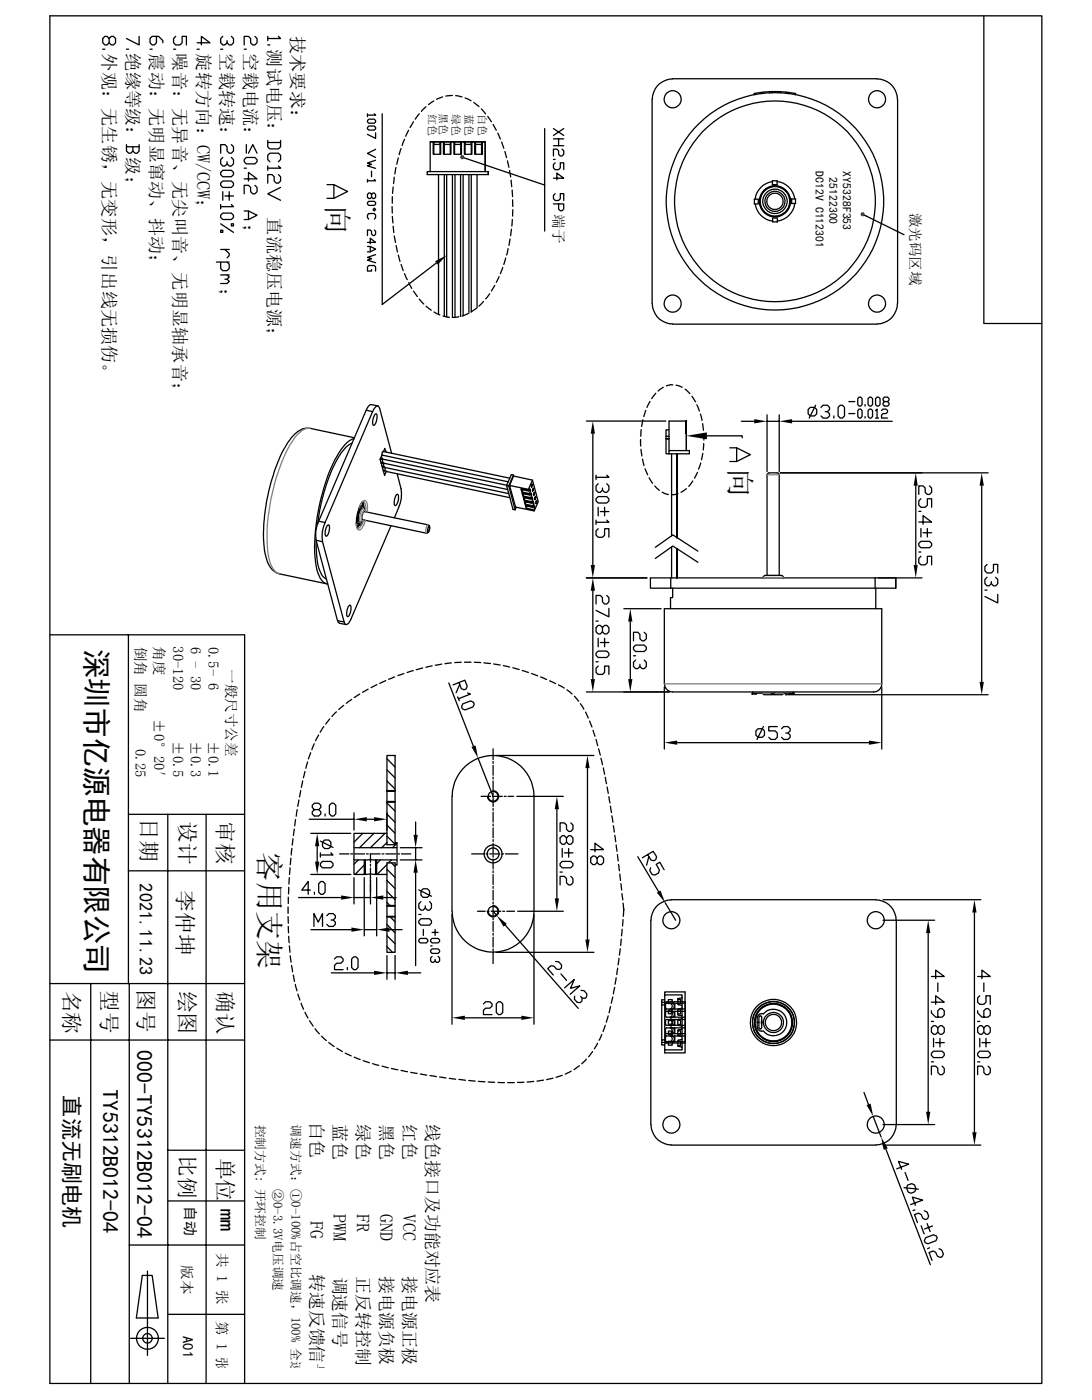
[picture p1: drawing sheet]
<svg xmlns="http://www.w3.org/2000/svg" width="216mm" height="277mm" viewBox="0 0 216 277" stroke-linecap="round" stroke-linejoin="round" font-family="sans-serif">
<g fill="#000">
<path d="M91 31.2l.4-.1-.3 .3zM91.1 31l.3 .1-.4 .1zM91.1 31.4l.3-.3-.1 .4zM91.1 30.8l.3 .3-.3-.1zM91.4 31.1l.1 .4h-.2zM91.1 30.8l.3-.1v.4zM91.4 31.1l.3 .3-.2 .1zM91.4 30.7h.2l-.2 .4zM91.4 31.1l.4 .1-.1 .2zM91.6 30.7l.1 .1-.3 .3zM91.4 31.1l.4-.1v.2zM91.4 31.1l.3-.3 .1 .2z"/>
<path d="M86.1 51.7l2.2-1.2-1.7 1.9zM170.2 42.5l.4-.1-.3 .2zM170.3 42.2l.3 .2-.4 .1zM170.3 42.6l.3-.2-.1 .4zM170.4 42.1l.2 .3-.3-.2zM170.6 42.4v.4h-.1zM170.4 42.1l.2-.1v.4zM170.6 42.4l.3 .4h-.3zM170.6 42h.2l-.2 .4zM170.6 42.4l.4 .2-.1 .2zM170.6 42.4h.4v.2zM170.8 42l.2 .2-.4 .2z"/>
<path d="M170.6 42.4l.4-.2v.2zM117.3 83.3l.4 2.5h-.9zM135.8 86.2l4-.6v1.3zM149.2 82.9l2.5 .5-2.5 .4zM154.1 83.4l2.6-.5v.9zM181.1 93.6l.4 2.5h-.8zM194.2 93.6l.4 2.5h-.8zM117.3 114.3l.4 2.6h-.9zM116.8 111.8h.9l-.4 2.5zM180.7 111.8h.8l-.4 2.5zM116.8 134.4h.9l-.4 2.5zM124.2 134.4h.9l-.4 2.5z"/>
<path d="M124.7 120.4l.4 2.6h-.9zM193.8 134.9h.8l-.4 2.6zM93.3 147.8l.8-.3 .5 2.5zM116.2 149.5l.4 2.5h-.8zM131.4 146.9l2.5-.4v.9zM171.9 146.5l2.5 .4-2.5 .5zM62.7 164.9l.5 2.5h-.9zM62.3 170.5h.9l-.5 2.5zM67.5 177.2l2.5 .4-2.5 .4zM70 162.1l2.6-.4v.8zM74 161.7l2.5 .4-2.5 .4zM73.3 177.6l2.5-.4v.8z"/>
<path d="M81.8 165.2h.8l-.4 2.5zM82.2 170.1l.4 2.6h-.8zM110.2 157.6l.4 2.5h-.9zM109.7 177.8h.9l-.4 2.5zM129.9 176.6l.7-.4 1 2.4zM69.5 183.5l2.6 .4-2.6 .5zM74 192.1l2.5 .4-2.5 .4zM74.5 183.9l2.5-.4v.9zM78.1 192.5l2.6-.4v.8zM98.3 181.1l1.9 1.7-.6 .5zM115.8 185.9h.8l-.4 2.5zM183.6 182.1l.4 2.5h-.8z"/>
<path d="M192.7 178l.5 2.6h-.9zM89.4 201.4l2.5-.4v.8zM103.1 201l2.5 .4-2.5 .4zM171.4 218.7l.8-.3 .5 2.5zM183.2 220h.8l-.4 2.5zM174.3 225l1.3 2.2-.8 .3zM192.3 224h.9l-.5 2.6z"/>
</g>
<g fill="none" stroke="#000" stroke-width=".25">
<path d="M9.9 3.1h196.2v270.6h-196.2zM20.3 9.7h.4M21.6 7.6l.4-.4h.4l.5 .4v.9l-.5 .4h-.4l-.4-.4v-.9l-.4-.4h-.5l-.4 .4v.9l.4 .4h.5l.4-.4M25 9.7h.4M27.5 7.2v1.7l-2.5-1.3M29.7 9.7h.4M30.9 7.2v1.3l-.4 .4h-.4l-.4-.4v-.9l.4-.4h1.3l.8 .8v.5M34.3 9.7h.5M34.8 7.2l-.5 .4v.9l.5 .4h.8l.4-.4v-1.3h.9v1.7M39 8.5h2.5l-1.7-1.3v1.7M39 9.7h.4M43.6 9.7h.5"/>
<path d="M44.1 7.2l-.5 .4v.9l.5 .4h.4l.4-.4M45.8 7.2l.4 .4v.9l-.4 .4h-.5l-.4-.4v-.5M48.3 9.7h.4M50.4 7.2l.4 .4v.9l-.4 .4h-.4l-.4-.4v-.9l-.5-.4h-.8v1.7M53 7.2v.8M53 8.9h.4M55.1 7.2l.4 .4h-2.5M85.8 20l-1 .7M87.5 19.2l-1.1 .4M89.5 18.9l-1.3 .1M90.1 18.9l1.3 .3M92 19.4l1.2 .5"/>
<path d="M129 19.6v40.5M133.1 15.6a4 4 0 0 0-4.1 4M133.1 15.6h40.4M149.5 18.5v.2M150.6 18.3v.2M151.1 18.2v.3M152.2 18.1v.3M152.7 18.1v.3M153.8 18.2v.2M154.3 18.2v.2M155.5 18.2v.3M156 18.3v.2"/>
<path d="M157.1 18.5v.2M157.4 18.5v.3M157.4 18.5a21.5 21.5 0 0 0-8.2 0v.3M173.5 15.6a4 4 0 0 1 4 4v40.5a4.1 4.1 0 0 1-4 4M194.6 3.1v60.9h11.5M25 28.6v1.3l.4 .4h.5l.4-.4v-.9M25 29h2.5M27.5 28.6v1.3l-.4 .4h-.4l-.4-.4M44.1 33.7h1.7l.4 .4v.4l-.4 .5h-1.7l-.5-.5v-.4zM44.1 35.8h1.7l.4 .4v.5l-.4 .4h-1.7l-.5-.4v-.5zM44.1 31.2l-.5 .4v.8l.5 .5h.4l.4-.5M44.1 37.9v1.7"/>
<path d="M44.5 38.8h1.7M45.3 37.9v1.7M45.8 28.6l.4 .4v.9l-.4 .4h-.5l-.4-.4v-.9l-.4-.4h-.9v1.7M45.8 31.2l.4 .4v.8l-.4 .5h-.5l-.4-.5v-.4M48.3 35.4h2.5l-1.7-1.3v1.7M48.3 33.3h.4M48.7 31.2h1.7l.4 .4v.4l-.4 .4h-1.7l-.4-.4v-.4zM48.7 28.6v1.7M49.1 30.3l.9-1.7 .8 1.7M50.4 36.7l.4 .4v.8l-.4 .5h-.4l-.4-.5v-.8l-.5-.4h-.8v1.7M53 27.8v1.2l.4 .5h1.7l.4-.5v-1.2M53 32.9v.8"/>
<path d="M53 28.2h2.5M53.4 32l-.4-.4v-.9l.4-.4h1.7l.4 .4v.9l-.4 .4M55.1 32.9l.4 .4h-2.5M55.1 34.5l.4 .5v.8l-.4 .4h-.4l-.5-.4v-.8l-.4-.5h-.8v1.7M55.5 37.1l-2.5 1.3 2.5 1.2M64.7 36.5h1.3l2.7 1.4-2.7 1.3h-1.3M66 36.5v2.7M72.7 22.5v.6M72.7 35.5v.5M72.9 23.6h1.1l.3 .3v.2l-.3 .3h-1.1l-.2-.3v-.2zM72.9 24.9h1.1l.3 .3v.3l-.3 .2h-1.1l-.2-.2v-.3zM73.5 38.5l.3-.3h.2l.3 .3v.5l-.3 .3h-.2l-.3-.3v-.5l-.3-.3h-.3l-.2 .3v.5l.2 .3h.3l.3-.3"/>
<path d="M73.5 33.9v1.1M74 22.5l.3 .3h-1.6M74 35.5l.3 .3h-1.6M74.3 26.3v1.1l-1.6-.8M74.3 29.5l-1.6 .9 1.6 .8M74.3 31.7l-1.6 .6 .8 .2-.8 .3 1.6 .5M75.6 22.5v37.7l10.7-8.2M77.6 38.9v1.3M77.8 37l-.2 1.3M78 35.1l-.1 1.2M78.3 33.1l-.2 1.3M78.8 31.2l-.3 1.3"/>
<path d="M79.3 29.4l-.3 1.2M80 27.6l-.5 1.2M80.8 25.8l-.5 1.2M81.8 24.1l-.7 1.1M82.9 22.5l-.8 1.1M84.2 21.1l-.8 1M85.1 28.1h.6v2.4h1.5v-2.4h.5v2.4h1.5v-2.4h.6v2.4h1.5v-2.4h.6v2.4h1.4v-2.4h.6v2.4h1.5v-2.4h.6M85.7 28.1h1.3M85.9 28.1l-.1 2.4M85.9 28.6h1.1M86.7 34.5v27.7M87.2 28.1h-.2v2.4"/>
<path d="M87.7 28.1h1.4M87.9 28.1v2.4M87.9 34.5v28.1M87.9 28.6h1.2M88.3 34.5v28.2M89.2 28.1h-.1v2.4M89.5 34.5v28.3l1.3-.1M89.8 28.1h1.3M90 28.1l-.1 2.4M90 28.6h1.1M90 34.5v28.3M91.1 34.5v28.1"/>
<path d="M91.3 28.1h-.2v2.4M91.6 34.5v28M91.8 31.2l15.9 5.4M91.9 28.1h1.3M92 28.1v2.4M92 28.6h1.2M92.8 34.5v27.5M93.2 34.5v27.2M93.3 28.1h-.1v2.4M93.7 20.3l1 .8M93.9 28.1h1.3M94.1 28.1v2.4"/>
<path d="M94.1 28.6h1.1M94.4 34.5v26.4M95.2 21.5l.9 1M95.4 28.1h-.2v2.4M96 28.1v5.9v-5.9h-10.9v5.9h-.6v.5h12.1v-.5h-11.5M96 28.1h.1M96.5 23l.7 1.1M96.6 34v.5M97.5 24.6l.7 1.2M98.5 26.3l.5 1.2M99.2 28.1l.5 1.2M99.9 30l.3 1.2"/>
<path d="M100.4 31.8l.3 1.3M100.8 33.7l.2 1.3M101.1 35.6l.1 1.4M101.3 37.6l.1 1.3M101.4 39.5v1.4M107.7 25.4v20.3M109.5 35.3h2l-1.3-1.1v1.4M109.5 25.4l2 1.4M109.5 27.5h2M109.5 28.8h2M109.5 31.5h.3M109.8 32.2l-.3 .4v.6l.3 .4h.7l.3-.4v-1h.7v1.4"/>
<path d="M109.8 38.3l-.3 .4v.6l.3 .4h.7l.3-.4v-1h.7v1.4M110.5 27.5v1.3M111.2 29.5l.3 .3v.7l-.3 .4h-.4l-.3-.4v-.7l-.3-.3h-.7v1.4M111.5 25.4l-2 1.4M149.2 39.4h.7M149.2 39.4v.9M150 39.4v.9M152.8 35.9a3.9 3.9 0 0 0-3.4 3.5M152.8 35.7h.9v.8h-.9zM153.7 35.9a3.9 3.9 0 0 1 3.5 3.4M156.6 39.4h.8M156.6 39.3v1h.8"/>
<path d="M157.4 39.3v1M42.8 51.9h2.5M43.6 45.6h.5v.4h-.5zM43.6 51.9v1.2l.5 .5h.8l.4-.5v-.8l-.4-.4M43.6 40.5v.8M43.6 44.3l2.6 1.7M43.6 49.4h1.7M43.6 54.4h1.7M44.1 42.2h1.7l.4 .4v.4l-.4 .4h-1.7l-.5-.4v-.4zM44.5 49.4l.8 .8v.4l-.4 .4M44.9 54.4l.4 .4-.4 .4h-.4M44.9 55.2l.4 .5-.4 .4h-1.3"/>
<path d="M45.8 44.3h.4v.4h-.4zM45.8 40.5l.4 .4h-2.6M48.3 41.7h.8l1.7 .9-1.7 .8h-.8M49.1 41.7v1.7M72.7 40.1l.2-.3h1.1l.3 .3v.3l-.3 .2h-1.1l-.2-.2zM72.7 48h1.6l-1.1-.9v1.1M72.7 48.8h.5l1.1 .5-1.1 .5h-.5M72.9 43.3l-.2-.2v-.6l.2-.3h1.1l.3 .3v.6l-.3 .2M73.2 48.8v1M73.5 53.3v.3h-.8v-.8l.2-.3h1.1l.3 .3v.8M74 41.2l.3 .2-.3 .3-.2-.3zM74 45.5l.3 .3v.5l-.3 .3h-.2l-.3-.3v-.5l-.3-.3h-.5v1.1"/>
<path d="M74.3 50.4l-1.6 .5 .8 .3-.8 .3 1.6 .5M77.6 40.9v1.3M77.6 42.8l.1 1.3M77.8 44.7l.1 1.3M78 46.7l.2 1.3M78.4 48.6l.2 1.3M78.8 50.5l.3 1.2M79.3 52.3l.5 1.3M80 54.1l.6 1.2M80.9 55.9l.5 1.2M81.8 57.6l.7 1.1M82.9 59.2l.9 1"/>
<path d="M95.6 59.6l-.9 1M96.9 58.1l-.8 1M97.9 56.5l-.7 1.1M98.7 54.7l-.5 1.2M99.4 52.9l-.4 1.2M100 51.1l-.3 1.2M100.5 49.2l-.3 1.3M100.9 47.3l-.2 1.3M101.2 45.3l-.2 1.4M101.3 43.4l-.1 1.3M101.4 41.5v1.3M109.5 40.3h2v1.1l-.3 .3h-.4l-.3-.3v-1.1"/>
<path d="M149.2 40.3h.7M149.4 40.3a3.9 3.9 0 0 0 3.5 3.4M152.8 43.2v.7M152.9 43.9h.9M152.9 43.1h.9M153.8 43.2v.7M157.2 40.3a3.9 3.9 0 0 1-3.4 3.4M171 42.6l7.8 3.8M84.3 60.6l1 .8M85.9 61.7l1.1 .6M87.6 62.5l1.3 .3M92.6 62.1l-1.2 .4"/>
<path d="M94.2 61l-1 .7M128.6 79.4l-.6 1.2M129 60.1a4 4 0 0 0 4.1 4M129.7 77.8l-.8 1.1M131.2 76.6l-1 .8M133.1 64.1h40.4M133.1 76.2l-.4-.1-.9 .3M133.7 76.2l1.3 .4M135.5 77l.9 .9M136.9 78.4l.7 1.1M167.9 79.5h1.2M169.9 78.6h.3l.3 .3v1.2l-.3 .2h-.3l-.2-.2v-1.2z"/>
<path d="M171.7 78.9l.3-.3h.3l.3 .3v1.2l-.3 .2h-.3l-.3-.2zM173.2 78.9l.3-.3h.3l.3 .3v1.2l-.3 .2h-.3l-.3-.2zM175 79.5l-.3-.3v-.3l.3-.3h.6l.3 .3v.3l-.3 .3h-.6l-.3 .3v.3l.3 .2h.6l.3-.2v-.3l-.3-.3M69.6 87.7a9.1 9.1 0 0 0-3.6 4.6 38.4 38.4 0 0 0-3.2 11.4M70 86.8a5.5 5.5 0 0 0-3 2.8 38.8 38.8 0 0 0-4.6 21.8 5.7 5.7 0 0 0 1.8 3.9l.6 .2M70.1 86.6l-8.8-1.8a4.3 4.3 0 0 0-3.9 2.2 31.2 31.2 0 0 0-4.9 13.8 22.9 22.9 0 0 0 .2 9.9 3.8 3.8 0 0 0 2.5 2.8M71.6 99.4l.2 .8M71.6 99.4l.3 .8M71.6 99.5l.1 .1M71.8 99.4l-.1-.1 .3 1.1M71.9 99.2l-.4 .3-.5 1M73.7 81.4l.7-1 .4-.1 .2 .3 2.5 9.1"/>
<path d="M73.7 81.4l-1.3-.2-9.4 21.9M73.7 81.4l-9.4 22M74.1 82l.3-.1a1.84 1.84 0 0 1-.2 2l-.3 .3a2.14 2.14 0 0 1 .2-2.2zM74.7 80.3l-1.4-.2-.5 .4-.4 .7M75.2 90.9l.5-.1v.9M75.3 90.8l24.9 5.2M75.3 91.4l.1 .2M75.4 91.7h.5v.8l24.7 5.2M75.4 91.6v.1M75.5 90.3l.1 .5M75.6 92.2v.3l.3-.1M75.6 90l24.9 5.3"/>
<path d="M75.7 91.6v.1M75.7 91.6l-.3 .1M75.7 91.6l24.7 5.3M75.8 93v.2M75.9 93.1l.2 .1M76.1 88.7l.3 .8M76.1 92.5h-.5M76.1 88.7l-.2 .7M76.2 92.5v.7h.2M78.4 97.9l.2-.1a1.79 1.79 0 0 1-.5 2.2 2.14 2.14 0 0 1 .3-2.1zM78.6 93.8l.7 2.9M79.3 96.7a6.3 6.3 0 0 1-.5 3.8l-.8 1.9"/>
<path d="M100.6 96.1h-.4l1.3 4.7 .4 .1M100.8 96.1l3.7 .7 .1 .3-1.6-.4 .2 .6 1.5 .4 .1 .2-1.5-.4 .1 .6 1.6 .4v.2l-1.5-.4 .1 .6 1.6 .4v.2l-1.5-.3 .1 .5 1.6 .4 .1 .2-1.6-.3 .2 .5 1.5 .4 .1 .2-3.7-.8zM100.8 94.6l-25-5.3-.6 1.5 .9 3.3 .3-.9 24.4 5.3M101.6 94l-.5-.1-.9 2.2M101.6 94.2v-.2l-1 2.1 1.3 4.8 .2-.5M103.3 96.9l1.3 .3 .2-.5 .1 .4-.2 .6M103.3 96.8h-.1l.1 .2v-.2l-.1 .5M103.5 97.6h-.1l.1 .2 .1-.1-.2 .4M103.6 97.7l1.2 .3 .2-.5 .2 .4-.2 .6M103.8 98.4h-.2l.1 .2 .1-.1-.2 .4M103.8 98.5l1.3 .2M103.8 99.2l.1 .3 .1-.2-.2 .4"/>
<path d="M103.8 99.2h.2M104 99.3l1.3 .2M104.1 100v.3l.1-.2-.1 .4M104.5 96.8l.8-1.8 1.2 4.3-.8 1.8M104.6 97l.3 .1M104.8 97.8l.4 .1M105 98.7l.2-.4 .2 .5-.2 .5M105 98.6l.4 .2M105.2 96l.1 .1M105.2 95.8l.1 .3-.1 .3-.1-.3zM105.2 99.5l.3-.4 .1 .5-.2 .5M105.3 99.4l.3 .2"/>
<path d="M105.3 95l-3.7-.8-.8 1.9M105.4 96.8l.1 .1M105.5 96.6l-.1 .6zM105.6 97.6l.1 .1M105.7 97.4l-.1 .6zM105.8 98.4l.2 .1M105.9 98.2l.1 .3-.2 .4-.1-.3zM106 99.2l.2 .1M106.1 99l.1 .3-.2 .4v-.3zM116 83.3h15.7M117.3 85.8v26M117.9 94v.9"/>
<path d="M118.3 98.3h1.7l.4 .4v.4l-.4 .4h-1.7l-.4-.4v-.4zM118.3 95.7l-.4 .4v.9l.4 .4h.4l.5-.4M120 94l.4 .4h-2.5M120 95.7l.4 .4v.9l-.4 .4h-.4l-.4-.4v-.4M126.7 87v1.3M126.8 88.9l.2 1.3M126.8 85l-.1 1.3M127.1 90.8l.3 1.3M127.2 83.1l-.3 1.3M127.6 92.8l.5 1.1M127.7 81.2l-.4 1.2M128.4 94.5l.7 1.1"/>
<path d="M129.5 96.1l.9 .9M131 97.4l1.2 .4M131.7 86.3v.5h.6M131.7 86.8l.6 .1M131.7 86.9v2.9h.6M131.7 86.3h.6M132.3 85h-.6v1.3M132.3 89.8h4.1M132.8 89.8v16.2M133.9 89.8v16.6M134.1 97.7l-1.3 .2M135.8 96.7l-1.1 .7"/>
<path d="M135.8 83.3v5.9v-5.9h-3.5v5.9M136.4 89.2v.6zM136.4 89.2h-4.1v.6M137 95.2l-.8 1M137.8 80.1l.5 1.2M138 93.5l-.6 1.1M138.6 81.9l.3 1.3M138.6 91.6l-.4 1.2M139 83.8l.1 1.3M139 89.7l-.2 1.3M139.2 87.8l-.1 1.2M139.2 85.8v1.3"/>
<path d="M139.8 86.2h7v.4M144.4 88.6h1.3l2.7 1.4-2.7 1.3h-1.3M145.7 88.6v2.7M146.6 83.4h2.6M151.7 82.1v11.2M151.7 83.4h2.4M154.1 93.9v-.2l-.4-.1h-1.6l-.4 .3v19.9M154.1 82.1v11.2M154.1 93.9v19.9M154.3 93.6h41.2M156.7 83.4h19.8M159.9 81l.4-.4h.8l.4 .4v.9l-.4 .4h-.8l-.4-.4z"/>
<path d="M161.3 80.2l-1.2 2.5M162.4 80.6l.4-.4h.9l.4 .4v.4l-.4 .4h-.5M163.7 81.4l.4 .5v.4l-.4 .4h-.9l-.4-.4M164.9 82.3v.4M166.2 80.2h.4l.4 .4v1.7l-.4 .4h-.4l-.4-.4v-1.7zM167.9 81.8h1.2M169.9 80.9h.3l.3 .3v1.2l-.3 .3h-.3l-.2-.3v-1.2zM171.1 80.1v.2M171.1 82.4v.3M172 80.9h.3l.3 .3v1.2l-.3 .3h-.3l-.3-.3v-1.2zM173.2 81.2l.3-.3v1.8M173.2 82.7h.6"/>
<path d="M174.4 81.2l.3-.3h.6l.3 .3v.3l-.3 .3h-.6l-.3 .3v.6h1.2M181.1 96.1v15.7M182.2 98.7l-.5 .4v.8l.5 .5h.8l.4-.5v-1.2h.9v1.7M183.9 96.1l.4 .5v.8l-.4 .4h-.5l-.4-.4v-.8l-.4-.5h-.9v1.7M194.2 96.1v38.8M55.2 113.5l9.5 2M62.5 106.9l4.3 15.9 1.3 .3M62.5 106.9l1.3 .3M62.6 107a12.6 12.6 0 0 0 1.1 6.9l.9 .7M63 103.1a6.3 6.3 0 0 0-.5 3.8M63 103.1l1.3 .3M64.3 103.4a6.3 6.3 0 0 0-.5 3.8"/>
<path d="M64.7 104l.3-.2a1.8 1.8 0 0 1-.2 2.1l-.3 .2a2.14 2.14 0 0 1 .2-2.1zM69.1 119.8l.1-.1a1.95 1.95 0 0 1-.4 2.3 1.57 1.57 0 0 1 .1-1.9zM70.5 103.5l.2 1.1M70.5 103.4l.2 .2M70.6 103.6l.4 .1M70.7 104.2l-.1 .1M70.7 104.4h.1M70.8 103.6l.4 .2M70.9 103.7l.1 .1M71 103.8l.3 .1M71 103.8l-.4 .4M71.1 100.4l-.6 2.1v1.1"/>
<path d="M71.1 103.8l-.5 .6M71.1 103.8l-.4 .6M71.2 100.1l.6 .1M71.4 103.3v.2M71.6 103.3l-.2 .4v-.2M71.7 103.2l-.2 .6-.1 .1-.2-.1M71.9 100.6l.3 .2 .1 .5M71.9 100.6l-.2-.1a2.52 2.52 0 0 0-.6 2.8h.3M72 102.9l-.3 .4h-.3M72.1 100.6l-.2-.4-.2-.1a3.5 3.5 0 0 0-.7 3.5h.2v.2M77.3 104l-7.9 18.5-.5 .9-.4 .2-.2-.1-.2-.4-4.3-15.9M84.7 103.8l-12.6-2.6a1.45 1.45 0 0 0-.4 1.6l12.7 2.7a1.07 1.07 0 0 0 .4-1.6h-.1"/>
<path d="M84.8 104.2a.76 .76 0 0 1-.2 1v-.4zM104.1 100h.1M104.2 100.1l1.6 .3M105.5 100.3l.2-.4 .1 .5-.2 .5M116 114.3h12M117.3 116.9v17.5M117.9 102.9v.9M118.3 104.6l-.4 .4v.9l.4 .4h.9l.4-.4v-1.3h.8v1.7M118.3 100.4v1.7M118.7 101.2h1.7M119.6 100.4v1.7M120 117.8l.4 .4v.9l-.4 .4h-.4l-.4-.4v-.9l-.5-.4h-.8v1.7"/>
<path d="M120 102.9l.4 .4h-2.5M129.6 108.3l3.5-2.5 4.9 3.3M129.6 110.5l3.5-2.5 4.9 3.3M132.7 114.3v2.1h40.4M132.8 108.2v6.1M133.1 116.4v1.8h-.5v2.2M133.9 108.5v5.8M150.9 114.3h.1M151.3 113.9l-.4 .4M151.3 113.8h3.3M154.6 113.9l.3 .1v.3M173.1 114.3v2.1"/>
<path d="M173.2 116.4v4M177.2 114.3v2.1h-4.1M177.2 114.3v2.1M181.7 107.5l.5-.4h1.7l.4 .4v.5l-.4 .4h-1.7l-.5-.4zM181.7 103.3h2.6l-1.7-1.3v1.7M181.7 101.2h.5M181.7 109.2h.5M182.2 110.1l-.5 .4v.8l.5 .5h.8l.4-.5v-1.2h.9v1.7M182.2 104.6v1.7M182.4 114.3h-53.7v2.1h4M182.6 105.4h1.7M183.4 104.6v1.7"/>
<path d="M194.8 116.8h.4M195.2 111.7l-.4 .4v.8l.4 .5h.9l.4-.5v-1.2h.9v1.7M195.2 114.2l-.4 .4v.9l.4 .4h.5l.4-.4M196.9 114.2l.5 .4v.9l-.5 .4h-.4l-.4-.4v-.4M197.4 117.6v1.7l-2.6-1.3M9.9 125.6h38.5v148.1M25.4 125.6v69M66.8 122.8l.1 .3 .2 .2M67.1 123.3l1.3 .3M68 139.6l-1 .8M69.6 138.4l-1.1 .7M71.2 137.3l-1.1 .7"/>
<path d="M72.8 136.4l-1.1 .6M74.5 135.5l-1.1 .6M76.3 134.7l-1.2 .5M78.1 133.9l-1.2 .5M79.9 133.3l-1.2 .4M81.7 132.7l-1.2 .4M83.6 132.2l-1.3 .3M85.5 131.7l-1.3 .3M87.4 131.4l-1.3 .2M88.8 135.1l4.8 12.6M89.3 131.1l-1.3 .2M90.5 137.9l.3 .7"/>
<path d="M90.8 135l.4 1.2 .6 .3 .4-.2 .2-.5-.5-1.2-2.3 .9M90.9 135.4l-.7 1.7M91.2 131l-1.2 .1M91.5 139.3l1.6-.6 .5 .2 .2 .4-.2 .6-1.6 .6-.6-.2-.1-.5zM91.9 131h1.3M92.5 137.1l.5 .2-2.3 1M93.8 131l1.3 .1M95.7 131.1l1.3 .2M97.7 131.4l1.2 .2M99.6 131.7l1.2 .3M101.4 132.1l1.3 .4M103.3 132.7l1.2 .4"/>
<path d="M105.2 133.3l1.1 .4M106.9 133.9l1.2 .6M108.7 134.7l1.2 .6M110.5 135.5l1.1 .6M112.1 136.5l1.1 .8M113.6 137.8l.9 .9M114.8 139.2l.7 1.1M116 136.9h16.4M117.9 129.2l.4-.4h1.7l.4 .4v.5l-.4 .4h-1.7l-.4-.4zM117.9 122.9h.4M117.9 130.9h.4M118.3 131.8l-.4 .4v.9l.4 .3h.9l.4-.3v-1.3h.8v1.6"/>
<path d="M118.3 126.3v1.7M118.7 127.1h1.7M119.2 124.2l.4-.5h.4l.4 .5v.8l-.4 .4h-.4l-.4-.4v-.8l-.5-.5h-.4l-.4 .5v.8l.4 .4h.4l.5-.4M119.6 126.3v1.7M120.4 120.4v1.6l-2.5-1.2M123.4 120.4h7.4M124.7 123v11.4M125.3 129.8h.4M125.7 127.6h1.7l.4 .5v.4l-.4 .4h-1.7l-.4-.4v-.4zM125.7 130.6l-.4 .4v.9l.4 .4h.5l.4-.4M127.4 125.1l.4 .4v.9l-.4 .4h-.4l-.4-.4v-.9l-.4-.4h-.9v1.7M127.4 130.6l.4 .4v.9l-.4 .4h-.4l-.4-.4v-.5"/>
<path d="M131.4 135.3v-14.9h43v14.9a1.59 1.59 0 0 1-1.6 1.6h-39.7a1.59 1.59 0 0 1-1.7-1.6M131.4 135.9v12.3M148.8 137.3h.8M148.8 137.2v.1M148.9 136.9v.3M149.6 137.2v.1zM150.9 137.2h.1M150.9 137.2l.2 .2M151.1 137.5h3.6M152.4 137.2h.9v.1h-.9zM152.4 137.2h-3.6v.1M153.3 137.2l.1 .1"/>
<path d="M153.3 137.2h3.7M154.9 137.2l-.2 .2M154.9 137.2h.1M155.3 137.5h40.2M156.3 137.2v.1h.8v-.1l-.1 .1M156.9 136.9v.3M174.4 135.9v12.3M59.1 158.3l-.2 1.3M59.5 156.4l-.3 1.3M59.9 154.5l-.3 1.3M60.3 152.7l-.3 1.2M60.8 150.7l-.3 1.3"/>
<path d="M61.4 148.9l-.4 1.3M62.1 147.2l-.4 1.1M63 145.4l-.6 1.2M64.1 143.8l-.8 1.1M65.2 159.3l.4-.4h.4l.4 .4v1.7l-.4 .5h-.4l-.4-.5zM65.2 142.2l-.8 1.1M66.5 140.8l-.8 1M76.5 149.5h1.6v17.6h-1.6zM76.5 150.1l1.6 1.7M76.5 152.3l1.6 1.6M76.5 154.5l1.6 1.6M76.5 158.9l1.6 1.6"/>
<path d="M76.5 156.4h1.6M76.5 156.5h1.6M76.5 158.6h1.6M76.5 158.7h1.6M78 149.5l.1 .1M89.4 157.6v22.7M94.6 150l2.9 7.6M95.2 157.6h1.1M96.6 157.6h.4M97.4 157.6h2M97.5 149.5a8.1 8.1 0 0 0-8 8.1M97.5 149.5a8.1 8.1 0 0 1 8.1 8.1v22.7a8.1 8.1 0 0 1-8.1 8.1"/>
<path d="M97.5 154.5v2a1.1 1.1 0 0 1 1.1 1.1 1.1 1.1 0 0 1-1.1 1.1 1.1 1.1 0 0 1-1.1-1.1M97.5 149.5h.1M97.5 148.2v2.1M97.5 150.7v.3M97.5 151.4v2M97.5 153.8v.3M97.5 156.8v.4M97.5 157.6v2M97.5 159.9v.4M98.2 149.5h19.3M99.7 157.6h.4M100.5 157.6h1.1"/>
<path d="M102.2 157.6h9.2M115.8 140.9l.6 1.2M116.2 152v33.9M116.6 142.7l.5 1.1M117.3 144.5l.4 1.2M117.9 146.3l.3 1.2M118.4 148.2l.3 1.2M118.9 150l.3 1.3M119.3 151.9l.3 1.3M119.7 153.8l.3 1.3M120.1 155.7l.2 1.3M120.4 157.6l.2 1.3"/>
<path d="M120.7 159.5l.2 1.3M133.9 146.9h38M149.5 144.6l.4-.4h.9l.4 .4v.9l-.4 .4h-.9l-.4-.4zM151 143.8l-1.3 2.5M153.8 143.8h-1.7v.8h1.2l.5 .4v.9l-.5 .4h-.8l-.4-.4M154.6 144.2l.4-.4h.9l.4 .4v.4l-.4 .4h-.5M155.9 145l.4 .5v.4l-.4 .4h-.9l-.4-.4M25.4 161.1h23M25.4 172.3h23M33.2 161.1v112.6M40.8 161.1v112.6M57 179.5v1.2"/>
<path d="M57 177.5v1.3M57.1 175.6v1.3M57.2 173.7l-.1 1.2M57.4 171.7l-.1 1.3M57.5 169.8l-.1 1.3M57.7 167.9l-.1 1.3M58 165.9l-.2 1.3M58.2 164l-.2 1.3M58.5 162.1l-.2 1.3M58.8 160.2l-.2 1.3M59.1 177.6h8.4M61.2 162.1h8.8"/>
<path d="M61.4 176.1h-1.7l1.3-1.7v2.6M61.5 173h7.9M61.5 164.9h7.9M62.2 160.2l-.4-.4v-.5l.4-.4h.8l.5 .4v.5l-.5 .4h-.8l-.4 .4v.4l.4 .5h.8l.5-.5v-.4l-.5-.4M62.2 176.5v.5M62.7 167.4v3.1M63 174.8l.5-.4h.4l.4 .4v1.7l-.4 .5h-.4l-.5-.5zM63.4 170.9l.4-.5h1.6l.5 .5v.4l-.5 .4h-1.6l-.4-.4zM63.4 166.4l2.5 1.3M63.4 168.7v.9M63.8 166.6l.4-.4h.8l.4 .4v.9l-.4 .4h-.8l-.4-.4zM64.3 161v.5"/>
<path d="M65.4 168.7l.5 .5h-2.5M67.2 169h1.8M69.4 169h.4M70 170.1h2.3M70 167.7h8.5M70 160.8v3.5M70 173.7v5.2M70 177.6h3.3M70.1 169h2M70.9 170.1l-.9 .9M71.8 164.9l-1.8 1.7M72.1 170.1v2.9"/>
<path d="M72.1 173.7v11.5M72.3 173h2M72.3 170.2h2M72.3 170.9l-2.1 2.1M72.3 170.1v2.9M72.5 169h.4M72.6 162.1h1.4M73.2 169h2M73.3 169v1.6M73.3 171v.4M73.3 171.7v7.2M74 164.9l-2.9 2.8"/>
<path d="M74.3 173h2.2M74.3 170.1h4.2M74.3 170.1v2.9M74.5 170.1v2.9M74.5 173.7v11.5M75.2 170.1l-.9 1M75.6 169h.3M75.8 177.6h2.6M76.2 164.9l-2.9 2.8M76.3 169h2M76.5 178.6l.8 .7M76.5 170.7h1.6v17.7h-1.6z"/>
<path d="M76.5 164.9h-6.5v8.1h2.3M76.5 161.1l1.6 1.6M76.5 163.2l1.6 1.7M76.5 165.4l1.6 1.6M76.5 172l1.6 1.6M76.5 174.2l1.6 1.6M76.5 176.4l1.6 1.6M76.5 166.7l-1 1M76.5 171.1l-1.9 1.9M76.5 179.2h1.6M76.5 179.3h1.6M76.5 160.8v3.5"/>
<path d="M77.4 170.7l.7 .8M77.4 170.1l-.6 .6M78.1 166.8h.4v4.4h-.4M78.5 166.8l-.8 .9M78.7 169h.3M79.2 170.1h4.3M79.2 167.7h4.3M79.4 169h1.8M82.2 162.6v2.6M82.2 167.7v2.4M82.2 172.7v18.4M82.8 176.1l2.5 1.2"/>
<path d="M83.3 176.3l.4-.4h.8l.5 .4v.8l-.5 .4h-.8l-.4-.4zM83.3 178.4l-.5 .4v.9l.5 .4h.4l.4-.4M85 178.4l.3 .4v.9l-.3 .4h-.5l-.4-.4v-.5M93.3 169h2.5M96.1 169h.4M96.9 169h1.9M97.5 179.2a1.1 1.1 0 0 1 1.1 1.1 1.1 1.1 0 0 1-1.1 1.1 1.1 1.1 0 0 1-1.1-1.1M97.5 160.7v1.9M97.5 163v.4M97.5 163.8v1.9M97.5 166.1v.4M97.5 166.9v1.9"/>
<path d="M97.5 169.2v.4M97.5 170v1.9M97.5 172.3v.4M97.5 173.1v1.9M97.5 175.4v.4M97.5 176.1v2M97.5 178.5v.4M97.5 179.2v2M99.2 169h.4M100 169h2.4M110.2 160.1v17.7M110.8 170.9l.4-.5h1.7l.4 .5v.4l-.4 .4h-1.7l-.4-.4z"/>
<path d="M110.8 172.6h.4M111.2 167.9v1.7M111.6 168.7h1.7M112.1 165.8l.4-.4h.4l.4 .4v.8l-.4 .4h-.4l-.4-.4v-.8l-.5-.4h-.4l-.4 .4v.8l.4 .4h.4l.5-.4M112.5 167.9v1.7M112.9 162.8l.4 .4v.9l-.4 .4h-.4l-.4-.4v-.9l-.5-.4h-.8v1.7M112.9 173.4l.4 .4v.9l-.4 .4h-.4l-.4-.4v-.9l-.5-.4h-.8v1.7M116.8 168.1h2.6l-1.7-1.3v1.7M118.1 169.8l.4-.4h.5l.4 .4v.8l-.4 .5h-.5l-.4-.5v-.8l-.4-.4h-.4l-.5 .4v.8l.5 .5h.4l.4-.5M121 161.4l.2 1.3M121.3 163.4l.2 1.2M121.6 165.3l.2 1.2"/>
<path d="M121.9 167.2l.1 1.2M122.1 169.1l.2 1.2M122.3 171l.2 1.3M122.6 172.9l.1 1.3M122.8 174.8l.2 1.3M123 176.8l.2 1.3M123.2 178.7l.2 1.3-.1 1.3M126.2 169.5l4.1 6.9M128.1 169.1l.7 1.1 .5 .1 .4-.2 .2-.6-.7-1.1-2.2 1.3M128.4 169.5l-.5 1.7M128.7 171.7l-.2 .6 .5 .7 .5 .1 .8-.4 .1-.6-.6-1.1 .7-.4 .9 1.5M131.6 178.6l2 3.5"/>
<path d="M132.8 178.1a4 4 0 0 0-4 4M132.8 178h40.4M173.2 178.1a4 4 0 0 1 4 4M174.7 178h19.3M9.9 194.6h38.5M17.9 194.6v79.1M25.6 194.6v79.1M57 181.4v1.3M57 183.3l.1 1.3M57.1 185.3l.1 1.2M57.2 187.2l.2 1.2M57.4 189.1l.2 1.3"/>
<path d="M57.7 191l.2 1.3M58 192.9l.3 1.3M58.4 194.8l.3 1.2M58.9 196.7l.4 1.2M59.6 198.5l.4 1.2M61.5 183.9h8M62.1 183.3v-2.5l.8 1.7 .9-1.7v2.5M64.6 181.2l.5-.4h.8l.4 .4v.4l-.4 .4h-.4M65.5 192.5h8.5M65.9 182l.4 .5v.4l-.4 .4h-.8l-.5-.4M66.2 189.7l.4-.4h.8l.5 .4v.5l-.5 .4h-.8l-.4 .4v.9h1.7M68.7 191.4v.5"/>
<path d="M70 189.3h.4l.4 .4v1.7l-.4 .5h-.4l-.4-.5v-1.7zM72.1 183.9h2.4M76.5 182.9l1.6 1.7M76.5 185.1l1.6 1.6M76.5 187.3l1.1 1.1M76.5 181.3h1.6M76.5 181.4h1.6M76.5 189.1v4.7M76.5 192.5h1.6M77 183.9h2.5M77.1 181.3l1 1.1M78.1 189.1v4.7"/>
<path d="M80.7 192.5h2.5M82.8 182.2l.5-.4h1.7l.3 .4v.4l-.3 .4h-1.7l-.5-.4zM82.8 180.9h.5M83.1 185.7h1.2l.3 .3v.3l-.3 .3h-1.2l-.3-.3v-.3zM83.7 183.9v1.2M85.2 188l.3-.3h1.2l.3 .3v.3l-.3 .3h-1.2l-.3-.3zM85.2 187.2h.3M85.5 185.7h1.2l.3 .3v.3l-.3 .3h-1.2l-.3-.3v-.3zM85.5 189.2l-.3 .3v.6l.3 .3h.3l.3-.3M85.5 184.5h1.2M86.1 183.9v1.2M86.7 189.2l.3 .3v.6l-.3 .3h-.3l-.3-.3v-.3"/>
<path d="M89.4 180.9v21.7M89.5 180.3a8.1 8.1 0 0 0 8 8.1M94.4 180.3h1.6M95.6 198.6l.5-.4h.8l.4 .4v.5l-.4 .4h-.8l-.5 .4v.8h1.7M96.4 180.3h.3M97.2 180.3h1.9M97.5 188.4h.1M97.5 181.6v.3M97.5 182.3v2M97.5 184.7v.3M97.5 185.4v2M97.5 187.7v.4"/>
<path d="M97.5 188.6v2M97.5 180.3l.8 .8M98.2 198.6l.4-.4h.4l.4 .4v1.7l-.4 .4h-.4l-.4-.4zM98.2 188.4h19.3M99.4 180.3h.4M99.9 183l14.5 16.5M100.2 180.3h1.6M102.4 180.3h9M105.6 180.9v21.7M109.9 190.2l.6 .1 .6 .6-.1 .6-.3 .3h-.6l-.5-.7h-.6l-.7 .5 1.1 1.3M111 192.7l1.1 1.3M111.7 195.5l1.9-1.7-.7 1.7 1.8-.4-1.9 1.6"/>
<path d="M113.7 197.1l-.1 .6 .6 .6 .6 .1 .3-.3v-.6M114.9 196h.6l.6 .6-.1 .6-.3 .3h-.6l-.2-.4M120.8 199.1l-.3 1.3M121.2 197.3l-.3 1.2M121.6 195.4l-.3 1.2M121.9 193.5l-.2 1.2M122.2 191.6l-.2 1.2M122.4 189.6l-.1 1.3M122.7 187.7l-.2 1.3M122.9 185.8l-.1 1.3M123.1 183.9l-.2 1.3M123.2 181.9l-.1 1.3"/>
<path d="M128.7 182.1v40.4M130.9 198.3v.5h.6M130.9 198.8v6.9M131.5 197.8h-.6v.5h.6M131.5 196.9v-.6h4v12h-4v-.6M131.6 198.5l.1-.3h3.9v8.2h-3.9l-.1-.3M131.7 199.6l-.1 .5M131.9 198.2v.3M132.2 197.8h.8v.7h-.8zM132.2 199.9h.8v.7h-.8zM132.2 198.5h.3M132.3 198.5h.4"/>
<path d="M132.5 198.5h-.2a.59 .59 0 0 0-.8 .4 .59 .59 0 0 0 .6 .7h.4M132.5 198.5a.6 .6 0 0 1 .5 .6 .6 .6 0 0 1-.5 .5M132.5 199.6h.5M132.5 198.5h.5M132.9 199.6l-.1 .5M133 199.6h.5M133 198.5h.5M133 198.5a.6 .6 0 0 1 .4 .6 .6 .6 0 0 1-.4 .5M133.1 198.2v.3M133.5 199.6h2.1M133.5 198.5h2.1M133.5 198.5v1.1"/>
<path d="M134.2 199.6v.2h.4v.8h-.4v.2M134.2 197.6v.2h.4v.8h-.4v.2M134.9 197.4v-.5h-3.4v10.8h3.4v-.5l-.8-.2v-1.2l.8-.1v-.6l-.8-.2v-1.1l.8-.2v-.6l-.8-.1v-1.2l.8-.2v-.5l-.8-.2v-1.2l.8-.1M134.9 197.4l-.8 .2v1.2l.8 .1v.6M134.9 197.4v1.5M134.9 199.5v1.5M174.7 182.1h10.2M177.3 182.1v40.4M183.6 184.6v35.4M184.2 193.2h2.6l-1.7-1.3v1.7M184.2 198.3h2.6l-1.7-1.3v1.7M184.2 200v.4l.9 .9h1.3l.4-.5v-.8l-.4-.4h-.5l-.4 .4v1.3"/>
<path d="M185.5 194.5v1.7M192.7 180.6v43.4M193.4 193.2h2.5l-1.7-1.3v1.7M193.4 200v.4l.8 .9h1.3l.4-.5v-.8l-.4-.4h-.5l-.4 .4v1.3M193.8 197l-.4 .4v.9l.4 .4h.8l.4-.4v-1.3h.9v1.7M194.6 194.5v1.7M9.9 205.8h38.5M60.3 200.3l.6 1.1M61.2 202l.7 1M62.3 203.5l.9 1.1M63.6 205l1 .9M65 206.3l1.1 .8"/>
<path d="M66.6 207.4l1.1 .7M68.3 208.4l1.2 .5M70.1 209.2l1.1 .4M71.8 209.8l1.3 .5M73.7 210.4l1.2 .4M75.6 210.9l1.2 .3M77.4 211.4l1.3 .3M79.3 211.8l1.3 .2M81.2 212.2l1.3 .2M83.1 212.5l1.3 .2M85 212.8l1.3 .2M87 213.1l1.2 .2"/>
<path d="M88.9 213.4l1.2 .1M90.8 213.6l1.3 .1M91.9 201.4h11.2M92.7 213.8l1.3 .1M94.6 214h1.3M96.6 214.1l1.2 .1M98.5 214.2h1.3M100.4 214.2h1.3M103.6 214.1l-1.2 .1M105.6 214l-1.3 .1M107.5 213.7l-1.3 .2M109.4 213.3l-1.3 .3"/>
<path d="M111.2 212.8l-1.2 .3M113 211.9l-1.2 .6M114.6 210.9l-1.1 .7M116 209.6l-.9 .9M117.2 208.1l-.8 1M118.2 206.4l-.6 1.1M119 204.7l-.5 1.1M119.7 202.9l-.4 1.2M120.3 201l-.4 1.3M130.9 206.2v.6h.6M130.9 206.2h.6M131.5 205.7h-.6v.5"/>
<path d="M131.6 204.5l.1 .5M131.9 206.1v.3M132.2 201.9h.8v.7h-.8zM132.2 206h.8v.8h-.8zM132.2 204h.8v.7h-.8zM132.2 206.1h.3M132.2 200.1h.3M132.2 204.5h.3M132.2 204.4l.3 .1M132.2 200.2h.5l.2 .1M132.2 206l.3 .1M132.5 201.7h-.2a.5 .5 0 0 0-.5 .1 .5 .5 0 0 0-.2 .5 .53 .53 0 0 0 .8 .6h.1"/>
<path d="M132.5 203.4h-.2a.59 .59 0 0 0-.8 .4 .59 .59 0 0 0 .6 .7h.4M132.5 200.1h-.2a.59 .59 0 0 0-.8 .5 .59 .59 0 0 0 .6 .7h.4M132.5 205h-.2a.59 .59 0 0 0-.8 .4 .59 .59 0 0 0 .6 .7h.4M132.5 201.7a.6 .6 0 0 1 .5 .6 .6 .6 0 0 1-.5 .6M132.5 203.4a.6 .6 0 0 1 .5 .5 .6 .6 0 0 1-.5 .6M132.5 200.1a.6 .6 0 0 1 .5 .6 .6 .6 0 0 1-.5 .6M132.5 205a.6 .6 0 0 1 .5 .5 .6 .6 0 0 1-.5 .6M132.5 202.9h.5M132.5 201.7h.5M132.5 201.3h.5M132.5 200.1h.5M132.5 204.5h.5"/>
<path d="M132.5 203.4h.5M132.5 206.1h.5M132.5 205h.5M132.7 202.9l.1 .5M132.8 201.3l-.1 .4M132.8 206l-.3 .1M132.8 204.5l.1 .5M132.9 204.3l-.4 .2M132.9 201.9l.1 .1M133 202.9h.5M133 201.7h.5M133 201.3h.5"/>
<path d="M133 200.1h.5M133 204.5h.5M133 203.4h.5M133 206.1h.5M133 205h.5M133 201.7a.6 .6 0 0 1 .4 .6 .6 .6 0 0 1-.4 .6M133 200.1a.6 .6 0 0 1 .4 .6 .6 .6 0 0 1-.4 .6M133 203.4a.6 .6 0 0 1 .4 .5 .6 .6 0 0 1-.4 .6M133 205a.6 .6 0 0 1 .4 .5 .6 .6 0 0 1-.4 .6M133.1 206.1v.3M133.5 202.9h2.1M133.5 201.7h2.1"/>
<path d="M133.5 201.3h2.1M133.5 200.1h2.1M133.5 204.5h2.1M133.5 203.4h2.1M133.5 206.1h2.1M133.5 205h2.1M133.5 200.1v1.2M133.5 201.7v1.2M133.5 203.4v1.1M133.5 205v1.1M134.2 201.7v.2h.4v.8h-.4v.2M134.2 205.8v.2h.4v.8h-.4v.2"/>
<path d="M134.2 203.8v.2h.4v.8h-.4v.2M134.9 201.5v1.5M134.9 203.6v1.5M134.9 205.7v1.5M150.3 203.6h.2M150.6 203.4l-.1 .1M150.7 201.8v1.1M150.7 201.2v1h.3M151 200.6a2.62 2.62 0 0 1 3.8-.2 2.62 2.62 0 0 1 0 3.8 2.62 2.62 0 0 1-3.8-.2 .92 .92 0 0 1-1.2-.8v-.8h.3v1l.2 .1M151 200.6a.92 .92 0 0 0-1.2 .8v.8h.3v-1l.4-.2 .1 .2M151 202.4h-.3v1M170.9 216.2l.9 2.3"/>
<path d="M184.2 208.4l.5-.4h1.7l.4 .4v.4l-.4 .5h-1.7l-.5-.5zM184.2 202.1h.5M184.2 210.1h.5M184.7 205.4v1.7M185.1 206.3h1.7M185.5 203.4l.4-.5h.5l.4 .5v.8l-.4 .4h-.5l-.4-.4v-.8l-.4-.5h-.4l-.5 .5v.8l.5 .4h.4l.4-.4M185.9 205.4v1.7M186.4 210.9l.4 .5v.8l-.4 .4h-.5l-.4-.4v-.8l-.4-.5h-.9v1.7M193.4 208.4l.4-.4h1.7l.4 .4v.4l-.4 .5h-1.7l-.4-.5zM193.4 202.1h.4M193.4 210.1h.4M193.8 205.4v1.7"/>
<path d="M194.2 206.3h1.7M194.6 203.4l.4-.5h.5l.4 .5v.8l-.4 .4h-.5l-.4-.4v-.8l-.4-.5h-.4l-.4 .5v.8l.4 .4h.4l.4-.4M195 205.4v1.7M195.5 210.9l.4 .5v.8l-.4 .4h-.5l-.4-.4v-.8l-.4-.5h-.8v1.7M33.2 227.6h15.2M33.2 237.6h15.2M128.8 222.5a4 4 0 0 0 4 4M132.8 226.6h40.4M172.7 220.9l1.6 4.1M174.7 222.5h10.2M174.7 226.6h19.3M175.2 227.3l8.8 22.9"/>
<path d="M177.2 222.5a4 4 0 0 1-4 4M177.4 231.3l2.3-1-2-.5 .7 1.6M178.8 235l2.9 .3M179 232l.6 1.6M179.5 234.5l.8-.3 .6 .2 .3 .8-.3 .6-.7 .3-.6-.3-.3-.8zM180.1 238.3l2.4-.9-2-.5 .6 1.6M181 239.4l-.4 .1M182.8 239.6l.6 .2 .3 .8-.2 .5-.5 .2-.5-.3-.3-.7-.5-.3-.8 .3 .6 1.6M25.6 246.3h22.8M28.2 252.3h1.9l1.2 8.5h-4.3zM29.2 251.5v16.7M182.2 242.5l.6 1.6"/>
<path d="M183.1 244.9l1.6-.6 .5 .3 .2 .3-.3 .6-1.5 .6-.6-.2-.2-.5zM183.4 242.1l.6 1.6M183.9 246.9l-.4 .2M184.4 242.6l-1.5 .6M185.8 247.1l.5 .2 .3 .8-.2 .6-.4 .1-.6-.3-.3-.7-.5-.3-.8 .3 .6 1.6M25.8 264.8h6.7M33.2 260.1h15.2"/>
<circle cx="133.1" cy="19.6" r="1.69"/>
<circle cx="173.5" cy="19.6" r="1.69"/>
<circle cx="153.3" cy="39.8" r="1.61"/>
<circle cx="153.3" cy="39.8" r="21.5"/>
<circle cx="153.3" cy="39.8" r="2.41"/>
<circle cx="153.3" cy="39.8" r="2"/>
<circle cx="153.3" cy="39.8" r="3"/>
<circle cx="153.3" cy="39.8" r="2.93"/>
<circle cx="153.3" cy="39.8" r="3.1"/>
<circle cx="153.3" cy="39.8" r="19.8"/>
<circle cx="133.1" cy="60.1" r="1.69"/>
<circle cx="173.5" cy="60.1" r="1.69"/>
<circle cx="97.5" cy="157.6" r=".98"/>
<circle cx="97.5" cy="169" r="1.18"/>
<circle cx="97.5" cy="169" r="1.78"/>
<circle cx="97.5" cy="180.3" r=".98"/>
<circle cx="132.8" cy="182.1" r="1.69"/>
<circle cx="173.2" cy="182.1" r="1.69"/>
<circle cx="153" cy="202.3" r="3.8"/>
<circle cx="153" cy="202.3" r="4.6"/>
<circle cx="153" cy="202.3" r="1.61"/>
<circle cx="153" cy="202.3" r="2"/>
<circle cx="153" cy="202.3" r="4.2"/>
<circle cx="153" cy="202.3" r="3.6"/>
<circle cx="153" cy="202.3" r="3.7"/>
<circle cx="132.8" cy="222.5" r="1.69"/>
<circle cx="173.2" cy="222.5" r="1.69"/>
<circle cx="29.2" cy="264.8" r="2.16"/>
<circle cx="29.2" cy="264.8" r=".93"/>
</g>
<g fill="none" stroke="#808080" stroke-width=".25">
<path d="M61.3 84.8h-.1a4 4 0 0 0-3.2 2.2 37.4 37.4 0 0 0-5.2 18 14.2 14.2 0 0 0 1.1 7.4 2.18 2.18 0 0 0 1.3 1.1M71.9 99.2a1.63 1.63 0 0 1 .4 1.8M151.7 93.9h2.4M71 100.4l.7-1.1a.46 .46 0 0 1 .5-.3 .46 .46 0 0 1 .4 .4v1.9M71.4 103.6v.1M71.9 103.1l-.5 1-.4 .4-.3 .1M71.9 100.6a2.52 2.52 0 0 0-.5 2.7M72.3 103l-.6 1.4a.58 .58 0 0 1-.7 .5 .58 .58 0 0 1-.5-.7l-.1-.6M72.3 101.3l-.1-.3a1.22 1.22 0 0 0-.7 1.4l.1 .7 .4-.2M84.7 103.8a1.57 1.57 0 0 0-.4 1.7M150.9 114.3h4M131.4 135.3h43"/>
<path d="M150.9 137.2h1.5M153.3 137.2h1.6"/>
</g>
<g font-size="5.8">
<text x="64.7" y="40.6" transform="rotate(90 64.7 40.6)">向</text>
<text x="144.4" y="92.7" transform="rotate(90 144.4 92.7)">向</text>
<text x="17" y="128.4" transform="rotate(90 17 128.4)">深圳市亿源电器有限公司</text>
<text x="51.3" y="168.7" transform="rotate(90 51.3 168.7)">客用支架</text>
</g>
<g font-size="4.4">
<text x="27.1" y="207.7" transform="rotate(90 27.1 207.7)">000-TY5312B012-04</text>
<text x="20.4" y="215.5" transform="rotate(90 20.4 215.5)">TY5312B012-04</text>
<text x="12.7" y="216.7" transform="rotate(90 12.7 216.7)">直流无刷电机</text>
<text x="43.6" y="239.2" transform="rotate(90 43.6 239.2)">mm</text>
</g>
<g font-size="4.3">
<text x="27.9" y="161.8" transform="rotate(90 27.9 161.8)">日期</text>
<text x="35.6" y="162.5" transform="rotate(90 35.6 162.5)">设计</text>
<text x="43.1" y="162.4" transform="rotate(90 43.1 162.4)">审核</text>
<text x="35.1" y="176.1" transform="rotate(90 35.1 176.1)">李仲坤</text>
<text x="12.7" y="196" transform="rotate(90 12.7 196)">名称</text>
<text x="20.1" y="195.9" transform="rotate(90 20.1 195.9)">型号</text>
<text x="27.3" y="195.6" transform="rotate(90 27.3 195.6)">图号</text>
<text x="35.5" y="196" transform="rotate(90 35.5 196)">绘图</text>
<text x="43.1" y="196" transform="rotate(90 43.1 196)">确认</text>
<text x="35.5" y="228.6" transform="rotate(90 35.5 228.6)">比例</text>
<text x="43.1" y="229" transform="rotate(90 43.1 229)">单位</text>
</g>
<g font-size="3.6">
<text x="20.3" y="10.6" transform="rotate(90 20.3 10.6)">外观：无生锈，无变形，引出线无损伤。</text>
<text x="25" y="10.6" transform="rotate(90 25 10.6)">绝缘等级：</text>
<text x="29.7" y="10.6" transform="rotate(90 29.7 10.6)">震动：无明显窜动、抖动；</text>
<text x="34.3" y="10.6" transform="rotate(90 34.3 10.6)">噪音：无异音、无尖叫音、无明显轴承音；</text>
<text x="39" y="10.6" transform="rotate(90 39 10.6)">旋转方向：CW/CCW；</text>
<text x="43.6" y="10.6" transform="rotate(90 43.6 10.6)">空载转速：</text>
<text x="48.3" y="10.6" transform="rotate(90 48.3 10.6)">空载电流：</text>
<text x="53" y="9.7" transform="rotate(90 53 9.7)">测试电压：</text>
<text x="57.6" y="7.1" transform="rotate(90 57.6 7.1)">技术要求：</text>
<text x="25" y="31.2" transform="rotate(90 25 31.2)">级；</text>
<text x="48.3" y="44.3" transform="rotate(90 48.3 44.3)">；</text>
<text x="53" y="43" transform="rotate(90 53 43)">直流稳压电源；</text>
<text x="43.6" y="56.9" transform="rotate(90 43.6 56.9)">；</text>
<text x="27.6" y="174.8" transform="rotate(90 27.6 174.8)">2021.11.23</text>
<text x="61.4" y="222" transform="rotate(90 61.4 222)">白色</text>
<text x="66" y="222.5" transform="rotate(90 66 222.5)">蓝色</text>
<text x="70.6" y="222.4" transform="rotate(90 70.6 222.4)">绿色</text>
<text x="75.2" y="222.4" transform="rotate(90 75.2 222.4)">黑色</text>
<text x="79.8" y="222.4" transform="rotate(90 79.8 222.4)">红色</text>
<text x="84.3" y="222.4" transform="rotate(90 84.3 222.4)">线色接口及功能对应表</text>
<text x="61.4" y="241.5" transform="rotate(90 61.4 241.5)">FG</text>
<text x="66" y="240.2" transform="rotate(90 66 240.2)">PWM</text>
<text x="70.6" y="240.2" transform="rotate(90 70.6 240.2)">FR</text>
<text x="75.2" y="240.2" transform="rotate(90 75.2 240.2)">GND</text>
<text x="79.8" y="240.2" transform="rotate(90 79.8 240.2)">VCC</text>
<text x="61.4" y="252.1" transform="rotate(90 61.4 252.1)">转速反馈信号</text>
<text x="66" y="252.6" transform="rotate(90 66 252.6)">调速信号</text>
<text x="70.6" y="252.6" transform="rotate(90 70.6 252.6)">正反转控制</text>
<text x="75.2" y="252.5" transform="rotate(90 75.2 252.5)">接电源负极</text>
<text x="79.8" y="252.5" transform="rotate(90 79.8 252.5)">接电源正极</text>
</g>
<g font-size="2.9">
<text x="109.5" y="42.4" transform="rotate(90 109.5 42.4)">端子</text>
<text x="180" y="42.1" transform="rotate(90 180 42.1)">激光码区域</text>
<text x="26.8" y="127.9" transform="rotate(90 26.8 127.9)">倒角 圆角</text>
<text x="30.5" y="127.9" transform="rotate(90 30.5 127.9)">角度</text>
<text x="34.2" y="127.9" transform="rotate(90 34.2 127.9)">30-120</text>
<text x="37.8" y="127.9" transform="rotate(90 37.8 127.9)">6 - 30</text>
<text x="41.2" y="127.9" transform="rotate(90 41.2 127.9)">0.5- 6</text>
<text x="44.7" y="132.4" transform="rotate(90 44.7 132.4)">一般尺寸公差</text>
<text x="30.5" y="142.3" transform="rotate(90 30.5 142.3)">±0°20′</text>
<text x="26.8" y="148.1" transform="rotate(90 26.8 148.1)">0.25</text>
<text x="34.2" y="146.6" transform="rotate(90 34.2 146.6)">±0.5</text>
<text x="37.8" y="146.7" transform="rotate(90 37.8 146.7)">±0.3</text>
<text x="41.2" y="146.7" transform="rotate(90 41.2 146.7)">±0.1</text>
<text x="36.6" y="238.7" transform="rotate(90 36.6 238.7)">自动</text>
<text x="36" y="250.3" transform="rotate(90 36 250.3)">版本</text>
<text x="42.9" y="248" transform="rotate(90 42.9 248)">共 1 张</text>
<text x="42.9" y="261.4" transform="rotate(90 42.9 261.4)">第 1 张</text>
<text x="36.2" y="264.3" transform="rotate(90 36.2 264.3)">A01</text>
</g>
<g font-size="2.5">
<text x="50.6" y="222.5" transform="rotate(90 50.6 222.5)">控制方式: 开环控制</text>
<text x="57.7" y="222.5" transform="rotate(90 57.7 222.5)">调速方式：①0-100%占空比调速，100% 全速</text>
<text x="54.1" y="235.3" transform="rotate(90 54.1 235.3)">②0-3.3V电压调速</text>
</g>
<g font-size="2.3">
<text x="161.3" y="33.8" transform="rotate(90 161.3 33.8)">DC12V C112301</text>
<text x="164" y="35.1" transform="rotate(90 164 35.1)">25122300</text>
<text x="166.7" y="33.9" transform="rotate(90 166.7 33.9)">XY5328F353</text>
</g>
<g font-size="2.2">
<text x="84.8" y="22.6" transform="rotate(90 84.8 22.6)">红色</text>
<text x="87" y="22.4" transform="rotate(90 87 22.4)">黑色</text>
<text x="89.5" y="22.5" transform="rotate(90 89.5 22.5)">绿色</text>
<text x="92" y="22.6" transform="rotate(90 92 22.6)">蓝色</text>
<text x="94.7" y="22.5" transform="rotate(90 94.7 22.5)">白色</text>
</g>
</svg>
